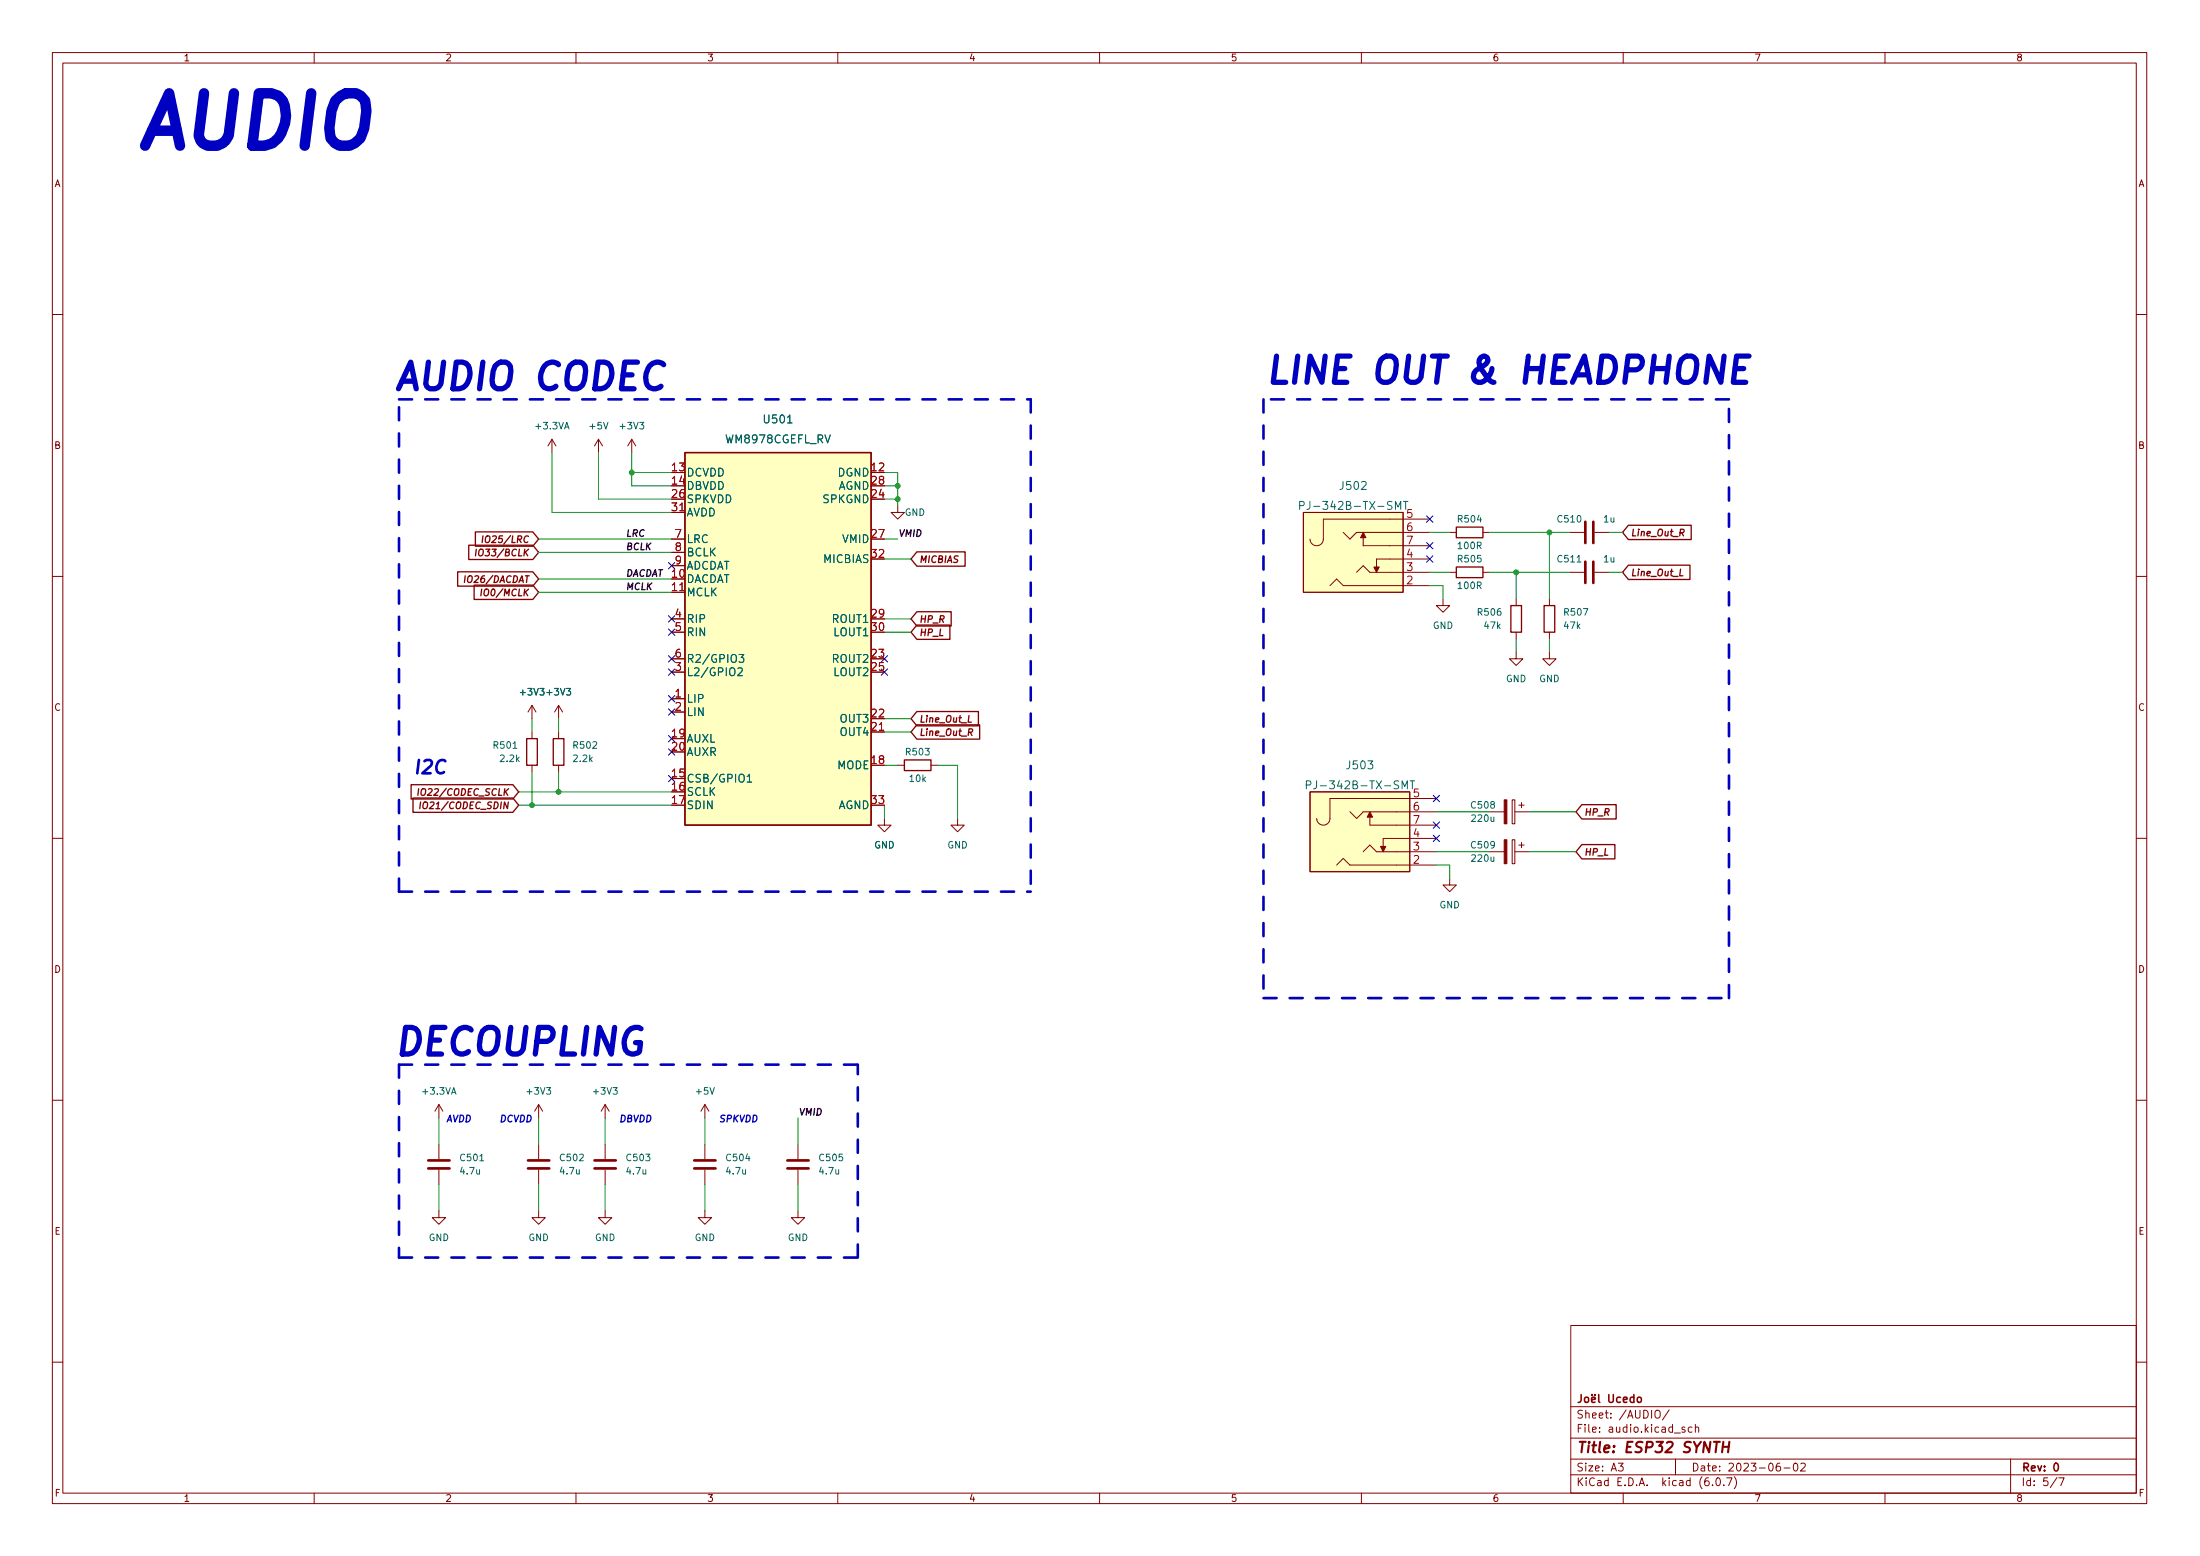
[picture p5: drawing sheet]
<svg xmlns="http://www.w3.org/2000/svg" width="420mm" height="297mm" viewBox="0 0 420 297" stroke-linecap="round" stroke-linejoin="round" font-family="sans-serif">
<g fill="none" stroke="#840000" stroke-width=".19">
<path d="M10 10h400v277h-400zM12 12h396v273h-396zM60 10v2M110 10v2M160 10v2M210 10v2M260 10v2M310 10v2M360 10v2M10 60h2M408 60h2M105.4 83.9l-.8 1.2"/>
<path d="M105.4 83.9v2.5M105.4 83.9l.8 1.2M114.3 83.9l-.8 1.2M114.3 83.9v2.5M114.3 83.9l.8 1.2M120.6 83.9l-.7 1.2M120.6 83.9v2.5M120.6 83.9l.8 1.2M171.4 96.6v1.2h1.3l-1.3 1.3-1.2-1.3h1.2M248.9 97.8h19.1v15.3h-19.1zM273 99.1h-20.3v3.8a1.27 1.27 0 0 1-1.2 1.3 1.27 1.27 0 0 1-1.3-1.3M10 110h2"/>
<path d="M128.3 118.1h2.5M128.3 102.9h2.5M128.3 105.4h2.5M128.3 108h2.5M254 111.8l1.3-1.3 1.2 1.3h16.5M256.5 101.6l1.3 1.3 1.3-1.3h13.9M259.1 109.3l1.2-1.3 1.3 1.3h11.4M260.3 102.7v1.5h12.7M273 106.7h-10.1v1.5M275.6 114.3v1.3h1.3l-1.3 1.3-1.3-1.3h1.3M276.9 109.3h1.2M276.9 101.6h1.2"/>
<path d="M283.2 109.3h1.3M283.2 101.6h1.3M289.6 114.3v1.3M295.9 114.3v1.3M299.7 109.3h2.8M299.7 101.6h2.8M304.5 109.3h2.8M304.5 101.6h2.8M408 110h2M101.6 134.7v2.5M101.6 139.7v1.3M101.6 134.7l-.8 1.2"/>
<path d="M101.6 134.7l.8 1.2M106.7 134.7l-.8 1.2M106.7 134.7v2.5M106.7 139.7v1.3M106.7 134.7l.7 1.2M128.3 133.4h2.5M128.3 135.9h2.5M128.3 128.3h2.5M128.3 120.7h2.5M128.3 125.8h2.5M289.6 124.5v1.3h1.2l-1.2 1.2-1.3-1.2h1.3M289.6 120.7v1.3"/>
<path d="M295.9 124.5v1.3h1.3l-1.3 1.2-1.3-1.2h1.3M295.9 120.7v1.3M101.6 146.1v1.3M106.7 146.1v1.3M168.9 156.2v1.3h1.3l-1.3 1.3-1.3-1.3h1.3M171.4 146.1h1.3M177.8 146.1h1.3M182.9 156.2v1.3h1.2l-1.2 1.3-1.3-1.3h1.3M250.2 151.2h19v15.2h-19zM257.8 155l1.3 1.2 1.2-1.2h14M261.6 156v1.5h12.7M274.3 152.4h-20.3v3.8a1.27 1.27 0 0 1-1.3 1.3 1.27 1.27 0 0 1-1.2-1.3"/>
<path d="M284.5 155h2.8M288.8 152.7h.5v4.6h-.5zM289.3 155h2.8M290.1 153.7h1M290.6 153.2v1M10 160h2M255.3 165.1l1.2-1.2 1.3 1.2h16.5M260.3 162.6l1.3-1.3 1.3 1.3h11.4M274.3 160.1h-10.1v1.5M276.9 167.7v1.2h1.2l-1.2 1.3-1.3-1.3h1.3M284.5 162.6h2.8M288.8 160.3h.5v4.6h-.5z"/>
<path d="M289.3 162.6h2.8M290.1 161.3h1M290.6 160.8v1M408 160h2M10 210h2M83.8 210.9l-.7 1.2M83.8 210.9v2.5M83.8 218.5v2.8M83.8 210.9l.8 1.2M102.9 210.9l-.8 1.2M102.9 210.9v2.5M102.9 218.5v2.8"/>
<path d="M102.9 210.9l.7 1.2M115.6 210.9v2.5M115.6 218.5v2.8M115.6 210.9l-.8 1.2M115.6 210.9l.7 1.2M134.6 210.9l-.7 1.2M134.6 210.9v2.5M134.6 218.5v2.8M134.6 210.9l.8 1.2M152.4 218.5v2.8M408 210h2M83.8 231.2v1.2h1.3l-1.3 1.3-1.3-1.3h1.3"/>
<path d="M83.8 223.3v2.8M102.9 231.2v1.2h1.2l-1.2 1.3-1.3-1.3h1.3M102.9 223.3v2.8M115.6 231.2v1.2h1.2l-1.2 1.3-1.3-1.3h1.3M115.6 223.3v2.8M134.6 231.2v1.2h1.3l-1.3 1.3-1.3-1.3h1.3M134.6 223.3v2.8M152.4 231.2v1.2h1.3l-1.3 1.3-1.3-1.3h1.3M152.4 223.3v2.8M300 253h108v32h-108zM10 260h2M300 278.5h108"/>
<path d="M300 274.5h108M300 268.5h108M309.1 279.3h.9l-.5 .6 .4 .1v.7l-.2 .1-.6-.1M316.3 269.3a.5 .5 0 0 1 .5 0 .5 .5 0 0 1 .3 .4v.5a.5 .5 0 0 1-.5 .5 .5 .5 0 0 1-.5-.5v-.5zM318.8 269.1l-1.3 2M320 278.5v3M321.8 272.5l-.4-.1-.2 .2 .1 .2 .5 .2v.3h-.6M323.1 272.5l-.4-.1-.3 .3 .2 .6h.5M323.8 272.6l.2-.2 .4 .1v.9M323.8 271.9v1.5M339.9 279.3a.6 .6 0 0 0-.7 .7v.5l.2 .2 .4 .1 .2-.1 .1-.5-.2-.2-.4-.1-.3 .3M342.7 279.4l.2-.1a.8 .8 0 0 1 .5 .8 .8 .8 0 0 1-.5 .7 1 1 0 0 1-.2-1.4z"/>
<path d="M343.9 279.5l.6-.2 .2 .2 .1 .2-1 1.1h1M384 278.5v6.5M408 260h2M60 285v2M110 285v2M160 285v2M210 285v2M260 285v2M300 281.5h108M310 285v2M327.1 283.5v.1M327.9 282.2l.2-.1a.8 .8 0 0 1 .5 .8 .8 .8 0 0 1-.5 .7 1 1 0 0 1-.2-1.4z"/>
<path d="M329.2 283.5v.1M329.8 282.1h1l-.7 1.5M331.2 281.9a1.72 1.72 0 0 1 0 2.3M340.7 280.2h1.2M360 285v2M392.9 282l-1.3 2M393.2 282.1h1l-.6 1.5"/>
</g>
<g fill="none" stroke="#840000" stroke-width=".3">
<path d="M302 266.2v1.1a.48 .48 0 0 1-.6 .4M302.8 266.8l.3-.1 .3 .3v.4l-.3 .3-.3-.1-.2-.2zM304 267.2l.7-.1-.1-.3-.4-.1-.2 .2v.7h.6M304 266.2v.2M304.6 266.2v.2M305.3 266.2v1.3l.2 .2M307.3 266.2v1.2l.2 .3h.3l.3-.3v-1.2M309.5 266.8l-.5-.1-.2 .3 .1 .6h.6M310 267.2l.8-.1-.1-.3-.4-.1-.3 .2 .1 .7h.6M312 266.8l-.4-.1-.3 .3 .2 .6h.5M312 266.2v1.5M312.8 266.8l.4-.1 .3 .3v.4l-.3 .3-.4-.1-.1-.2z"/>
<path d="M392.4 279.5l.2-.2a.8 .8 0 0 1 .5 .8 .8 .8 0 0 1-.5 .7l-.2-.1-.1-.5z"/>
</g>
<path d="M329 276.2h1.2M329.1 275.2l-.2 2M330.3 275.2l-.3 2" fill="none" stroke="#840000" stroke-width=".4"/>
<g fill="#ffffc2" stroke="#ffffc2" stroke-width=".19">
<path d="M248.9 97.8h19.1v15.3h-19.1z"/>
<path d="M130.8 86.4h35.6v71.1h-35.6z"/>
<path d="M250.2 151.2h19v15.2h-19z"/>
</g>
<g fill="#840000" stroke="#840000" stroke-width=".19">
<path d="M260.3 101.6l.6 1.1h-1.1z"/>
<path d="M262.4 108.2h1l-.5 1.1z"/>
<path d="M261.6 155l.5 1h-1z"/>
<path d="M263.7 161.6h1l-.5 1z"/>
<path d="M287.3 160.3h.5v4.6h-.5z"/>
<path d="M287.3 152.7h.5v4.6h-.5z"/>
</g>
<path d="M248.2 96.5l.7-.1 .2-.2-.1-.3-.2-.2h-.6v1.5M266.5 97.2v-1.5l.5 1.1 .5-1.1v1.5M268 95.7h.9M268.5 95.7v1.5M140.9 127.6l.6-.1 .2 .1 .1 .3-1 1.1h1M141.1 124.9h1l-.5 .6 .4 .2v.6l-.2 .1-.7-.1M142.7 148.2l.4-.4v1.5M142.7 149.3h.9M249.5 149.9l.7-.1 .2-.2-.1-.4-.2-.1h-.6v1.5M267.8 150.6v-1.5l.5 1.1 .5-1.1v1.5M269.3 149.1h.9M269.7 149.1v1.5" fill="none" stroke="#006464" stroke-width=".19"/>
<g fill="none" stroke="#840000" stroke-width=".25">
<path d="M130.8 86.4h35.6v71.1h-35.6zM87.4 109.2h14.4l1.1 1.3-1.1 1.4h-14.4zM88.8 109.9l-.1 1.3M89.5 104.1h12.3l1.1 1.3-1.1 1.4h-12.3zM90.5 111.7h11.3l1.1 1.4-1.1 1.3h-11.3zM90.8 101.5h11l1.1 1.4-1.1 1.4h-11zM91 104.8l-.2 1.3M91.5 105l.3-.2 .4 .1a.75 .75 0 0 1-.5 1.2h-.2a.95 .95 0 0 1 0-1.1zM92 112.5l-.2 1.2M92.2 102.3l-.1 1.3M92.6 112.6l.2-.1h.4a.75 .75 0 0 1-.5 1.2h-.1a.95 .95 0 0 1 0-1.1zM92.8 102.5l.3-.2 .3 .1a.75 .75 0 0 1-.5 1.2l-.1-.1a.95 .95 0 0 1 0-1z"/>
<path d="M175.1 116.8h6.6v2.7h-6.6l-1.1-1.4zM175.1 105.4h9.2v2.7h-9.2l-1.1-1.4zM175.1 119.3h6.3v2.8h-6.3l-1.1-1.4zM278.1 108.2h5.1v2.1h-5.1zM278.1 100.6h5.1v2.1h-5.1zM288.5 115.6h2.1v5.1h-2.1zM294.9 115.6h2v5.1h-2zM311 100.3h12v2.7h-12l-1.1-1.4zM311 107.9h11.7v2.7h-11.7l-1.1-1.3zM175.1 135.8h11.8v2.8h-11.8l-1.1-1.4zM175.1 138.4h12v2.7h-12l-1.1-1.4zM78.5 149.8h19.4l1.2 1.4-1.2 1.3h-19.4z"/>
<path d="M78.9 152.3h19l1.2 1.4-1.2 1.4h-19zM80 150.6l-.2 1.2M80.3 153.1l-.1 1.3M80.5 150.7l.3-.1h.4a.75 .75 0 0 1-.6 1.2h-.1a.95 .95 0 0 1 0-1.1zM80.9 153.3l.3-.2 .3 .1a.75 .75 0 0 1-.5 1.2l-.1-.1a.95 .95 0 0 1 0-1zM100.6 141h2v5.1h-2zM105.7 141h2v5.1h-2zM172.7 145.1h5.1v2h-5.1zM302.1 153.6h6.6v2.7h-6.6l-1.1-1.3zM302.1 161.2h6.3v2.8h-6.3l-1.1-1.4z"/>
</g>
<g fill="none" stroke="#840000" stroke-width=".51">
<path d="M302.8 99.6v4.1M304.3 99.6v4.1M302.8 107.2v4.1M304.3 107.2v4.1M81.8 223h4.1M81.8 221.5h4.1M100.8 223h4.1M100.8 221.5h4.1M113.5 223h4.1M113.5 221.5h4.1M132.6 223h4.1M132.6 221.5h4.1"/>
<path d="M150.4 223h4M150.4 221.5h4"/>
</g>
<path d="M331.4 70.4h1.6M334 68h-2.3l-.7 5h2.4" fill="none" stroke="#0000c2" stroke-width="1"/>
<path d="M76.2 76.2h120.6M196.8 76.2v94M241.3 76.2v114.3M330.2 76.2h-88.9M76.2 170.2h120.6M76.2 170.2v-94M241.3 190.5h88.9M330.2 190.5v-114.3M76.2 203.2v36.9M76.2 203.2h87.6M76.2 240.1h87.6M163.8 240.1v-36.9" fill="none" stroke="#0000c2" stroke-width=".5" stroke-dasharray="2.5 2.5"/>
<g fill="none" stroke="#009600" stroke-width=".19">
<path d="M105.4 86.4v11.4h22.9M114.3 86.4v8.9h14M120.6 86.4v6.3h7.7M120.6 90.2h7.7M168.9 95.3h2.5M168.9 90.2h2.5v6.4M168.9 92.7h2.5M102.9 110.5h25.4M102.9 102.9h25.4M102.9 105.4h25.4M102.9 113.1h25.4M168.9 102.9h2.5"/>
<path d="M168.9 106.7h5.1M168.9 118.1h5.1M273 101.6h3.9M273 109.3h3.9M273 111.8h2.6v2.5M284.5 101.6h15.2M284.5 109.3h15.2M289.6 109.3v5M295.9 101.6v12.7M307.3 101.6h2.6M307.3 109.3h2.6M101.6 137.2v2.5"/>
<path d="M106.7 137.2v2.5M168.9 137.2h5.1M168.9 120.7h5.1M168.9 139.7h5.1M289.6 122v2.5M295.9 122v2.5M99.1 151.2h29.2M99.1 153.7h29.2M101.6 147.4v6.3M106.7 147.4v3.8M168.9 146.1h2.5M168.9 153.7v2.5"/>
<path d="M179.1 146.1h3.8v10.1M274.3 155h10.2M292.1 155h8.9M274.3 162.6h10.2M274.3 165.1h2.6v2.6M292.1 162.6h8.9M83.8 213.4v5.1M102.9 213.4v5.1M115.6 213.4v5.1M134.6 213.4v5.1M152.4 213.4v5.1M83.8 226.1v5.1"/>
<path d="M102.9 226.1v5.1M115.6 226.1v5.1M134.6 226.1v5.1M152.4 226.1v5.1"/>
</g>
<g fill="none" stroke="#000084" stroke-width=".19">
<path d="M272.4 98.5l1.3 1.2M273.7 98.5l-1.3 1.2M127.7 107.4l1.2 1.2M127.7 117.5l1.2 1.3M128.9 107.4l-1.2 1.2M128.9 117.5l-1.2 1.3M272.4 103.6l1.3 1.2M272.4 106.1l1.3 1.2M273.7 103.6l-1.3 1.2M273.7 106.1l-1.3 1.2M127.7 135.3l1.2 1.2M127.7 132.8l1.2 1.2"/>
<path d="M127.7 120.1l1.2 1.2M127.7 125.2l1.2 1.2M127.7 127.7l1.2 1.2M128.9 135.3l-1.2 1.2M128.9 132.8l-1.2 1.2M128.9 120.1l-1.2 1.2M128.9 125.2l-1.2 1.2M128.9 127.7l-1.2 1.2M168.3 127.7l1.2 1.2M168.3 125.2l1.2 1.2M169.5 127.7l-1.2 1.2M169.5 125.2l-1.2 1.2"/>
<path d="M127.7 140.4l1.2 1.2M127.7 148l1.2 1.2M127.7 142.9l1.2 1.3M128.9 140.4l-1.2 1.2M128.9 148l-1.2 1.2M128.9 142.9l-1.2 1.3M273.7 151.8l1.2 1.2M273.7 159.4l1.2 1.3M273.7 156.9l1.2 1.2M274.9 151.8l-1.2 1.2M274.9 159.4l-1.2 1.3M274.9 156.9l-1.2 1.2"/>
</g>
<g fill="#009600" stroke="#009600" stroke-width=".19">
<circle cx="101.6" cy="153.7" r=".46"/>
<circle cx="106.7" cy="151.2" r=".46"/>
<circle cx="120.6" cy="90.2" r=".46"/>
<circle cx="171.4" cy="92.7" r=".46"/>
<circle cx="171.4" cy="95.3" r=".46"/>
<circle cx="295.9" cy="101.6" r=".46"/>
<circle cx="289.6" cy="109.3" r=".46"/>
</g>
<text font-size="13.9" fill="#0000c2" x="25.4" y="28.3">AUDIO</text>
<g font-size="7.1" fill="#0000c2">
<text x="74.9" y="74.5">AUDIO CODEC</text>
<text x="74.9" y="201.5">DECOUPLING</text>
</g>
<text font-size="7" fill="#0000c2" x="241.3" y="73.2">LINE OUT &amp; HEADPHONE</text>
<text font-size="3.5" fill="#0000c2" x="78.7" y="147.7">I2C</text>
<text font-size="2.8" fill="#840000" x="301" y="277.3">Title: ESP32 SYNTH</text>
<g font-size="2.1" fill="#006464">
<text x="146.1" y="80.8">U501</text>
<text x="138.7" y="84.6">WM8978CGEFL_RV</text>
<text x="131.1" y="91">DCVDD</text>
<text x="131.1" y="93.5">DBVDD</text>
<text x="160" y="91">DGND</text>
<text x="160" y="93.5">AGND</text>
<text x="256.1" y="93.5">J502</text>
<text x="131.1" y="96">SPKVDD</text>
<text x="131.1" y="98.6">AVDD</text>
<text x="157.2" y="96">SPKGND</text>
<text x="250" y="97.3">PJ-342B-TX-SMT</text>
<text x="131.1" y="103.7">LRC</text>
<text x="131.1" y="106.2">BCLK</text>
<text x="157.3" y="107.5">MICBIAS</text>
<text x="160.9" y="103.7">VMID</text>
<text x="131.1" y="111.3">DACDAT</text>
<text x="131.1" y="113.8">MCLK</text>
<text x="131.1" y="108.7">ADCDAT</text>
<text x="131.1" y="118.9">RIP</text>
<text x="159" y="118.9">ROUT1</text>
<text x="131.1" y="121.4">RIN</text>
<text x="159.3" y="121.4">LOUT1</text>
<text x="131.1" y="129.1">L2/GPIO2</text>
<text x="131.1" y="126.5">R2/GPIO3</text>
<text x="159" y="126.5">ROUT2</text>
<text x="159.3" y="129.1">LOUT2</text>
<text x="131.1" y="134.1">LIP</text>
<text x="131.1" y="136.7">LIN</text>
<text x="160.5" y="137.9">OUT3</text>
<text x="131.1" y="141.8">AUXL</text>
<text x="160.5" y="140.5">OUT4</text>
<text x="131.1" y="149.4">CSB/GPIO1</text>
<text x="131.1" y="144.3">AUXR</text>
<text x="159.9" y="146.8">MODE</text>
<text x="257.4" y="146.8">J503</text>
<text x="131.1" y="151.9">SCLK</text>
<text x="131.1" y="154.5">SDIN</text>
<text x="160" y="154.5">AGND</text>
<text x="251.2" y="150.7">PJ-342B-TX-SMT</text>
</g>
<g font-size="2.1" fill="#a90000">
<text x="128.4" y="90">13</text>
<text x="166.5" y="90">12</text>
<text x="128.4" y="92.5">14</text>
<text x="128.4" y="95">26</text>
<text x="166.5" y="95">24</text>
<text x="166.5" y="92.5">28</text>
<text x="128.4" y="97.6">31</text>
<text x="268.7" y="98.8">5</text>
<text x="268.7" y="101.4">6</text>
<text x="129" y="102.7">7</text>
<text x="129" y="105.2">8</text>
<text x="129" y="107.7">9</text>
<text x="166.5" y="102.7">27</text>
<text x="166.5" y="106.5">32</text>
<text x="268.7" y="106.5">4</text>
<text x="268.7" y="103.9">7</text>
<text x="128.4" y="110.3">10</text>
<text x="128.4" y="112.8">11</text>
<text x="268.7" y="111.5">2</text>
<text x="268.7" y="109">3</text>
<text x="129" y="117.9">4</text>
<text x="166.5" y="117.9">29</text>
<text x="129" y="120.4">5</text>
<text x="129" y="125.5">6</text>
<text x="166.5" y="125.5">23</text>
<text x="166.5" y="120.4">30</text>
<text x="129" y="128.1">3</text>
<text x="166.5" y="128.1">25</text>
<text x="129" y="133.1">1</text>
<text x="129" y="135.7">2</text>
<text x="166.5" y="136.9">22</text>
<text x="128.4" y="140.8">19</text>
<text x="128.4" y="143.3">20</text>
<text x="166.5" y="139.5">21</text>
<text x="128.4" y="148.4">15</text>
<text x="166.5" y="145.8">18</text>
<text x="128.4" y="150.9">16</text>
<text x="128.4" y="153.5">17</text>
<text x="166.5" y="153.5">33</text>
<text x="269.9" y="152.2">5</text>
<text x="269.9" y="154.7">6</text>
<text x="269.9" y="159.8">4</text>
<text x="269.9" y="157.3">7</text>
<text x="269.9" y="164.9">2</text>
<text x="269.9" y="162.3">3</text>
</g>
<g font-size="2.1" fill="#840000">
<text x="301" y="273.5">File: audio.kicad_sch</text>
<text x="301" y="270.8">Sheet: /AUDIO/</text>
<text x="301" y="280.9">Size: A3</text>
<text x="323" y="280.9">Date: 2023-06-02</text>
<text x="386" y="280.9">Rev: 0</text>
<text x="301" y="283.7">KiCad E.D.A. kicad (6.0.7)</text>
<text x="386" y="283.7">Id: 5/7</text>
</g>
<g font-size="1.8" fill="#840000">
<text x="35" y="11.7">1</text>
<text x="85" y="11.7">2</text>
<text x="135" y="11.7">3</text>
<text x="185" y="11.7">4</text>
<text x="235" y="11.7">5</text>
<text x="285" y="11.7">6</text>
<text x="335" y="11.7">7</text>
<text x="385" y="11.7">8</text>
<text x="10.3" y="35.7">A</text>
<text x="408.3" y="35.7">A</text>
<text x="10.3" y="85.7">B</text>
<text x="408.3" y="85.7">B</text>
<text x="92.2" y="106.2">IO33/BCLK</text>
<text x="93.5" y="103.6">IO25/LRC</text>
<text x="175.4" y="107.4">MICBIAS</text>
<text x="311.3" y="102.4">Line_Out_R</text>
<text x="89.6" y="111.3">IO26/DACDAT</text>
<text x="93" y="113.8">IO0/MCLK</text>
<text x="311.3" y="110">Line_Out_L</text>
<text x="175.4" y="118.9">HP_R</text>
<text x="175.4" y="121.4">HP_L</text>
<text x="10.3" y="135.7">C</text>
<text x="175.4" y="137.9">Line_Out_L</text>
<text x="408.3" y="135.7">C</text>
<text x="175.4" y="140.5">Line_Out_R</text>
<text x="81.1" y="151.9">IO22/CODEC_SCLK</text>
<text x="81.7" y="154.4">IO21/CODEC_SDIN</text>
<text x="302.4" y="155.7">HP_R</text>
<text x="302.4" y="163.3">HP_L</text>
<text x="10.3" y="185.7">D</text>
<text x="408.3" y="185.7">D</text>
<text x="10.4" y="235.7">E</text>
<text x="408.4" y="235.7">E</text>
<text x="10.4" y="285.7">F</text>
<text x="35" y="286.7">1</text>
<text x="85" y="286.7">2</text>
<text x="135" y="286.7">3</text>
<text x="185" y="286.7">4</text>
<text x="235" y="286.7">5</text>
<text x="285" y="286.7">6</text>
<text x="335" y="286.7">7</text>
<text x="385" y="286.7">8</text>
<text x="408.4" y="285.7">F</text>
</g>
<g font-size="1.8" fill="#006464">
<text x="102.4" y="82">+3.3VA</text>
<text x="112.7" y="82">+5V</text>
<text x="118.6" y="82">+3V3</text>
<text x="172.8" y="98.5">GND</text>
<text x="278.6" y="99.7">R504</text>
<text x="297.6" y="99.7">C510</text>
<text x="306.3" y="99.7">1u</text>
<text x="278.6" y="107.4">R505</text>
<text x="278.6" y="104.8">100R</text>
<text x="297.6" y="107.4">C511</text>
<text x="306.3" y="107.4">1u</text>
<text x="278.6" y="112.4">100R</text>
<text x="282.4" y="117.5">R506</text>
<text x="298.9" y="117.5">R507</text>
<text x="273.6" y="120.1">GND</text>
<text x="283.5" y="120.1">47k</text>
<text x="298.8" y="120.1">47k</text>
<text x="287.6" y="130.2">GND</text>
<text x="293.9" y="130.2">GND</text>
<text x="99.5" y="132.8">+3V3 +3V3</text>
<text x="94.4" y="142.9">R501</text>
<text x="109.6" y="142.9">R502</text>
<text x="95.6" y="145.5">2.2k</text>
<text x="109.6" y="145.5">2.2k</text>
<text x="173.1" y="144.2">R503</text>
<text x="173.8" y="149.3">10k</text>
<text x="281.1" y="154.3">C508</text>
<text x="166.9" y="162">GND</text>
<text x="180.9" y="162">GND</text>
<text x="281.1" y="162">C509</text>
<text x="281.2" y="156.9">220u</text>
<text x="281.2" y="164.5">220u</text>
<text x="274.9" y="173.4">GND</text>
<text x="80.8" y="209">+3.3VA</text>
<text x="100.8" y="209">+3V3</text>
<text x="113.5" y="209">+3V3</text>
<text x="133" y="209">+5V</text>
<text x="88" y="221.7">C501</text>
<text x="107.1" y="221.7">C502</text>
<text x="119.8" y="221.7">C503</text>
<text x="138.8" y="221.7">C504</text>
<text x="156.6" y="221.7">C505</text>
<text x="88" y="224.2">4.7u</text>
<text x="107.1" y="224.2">4.7u</text>
<text x="119.8" y="224.2">4.7u</text>
<text x="138.8" y="224.2">4.7u</text>
<text x="156.6" y="224.2">4.7u</text>
<text x="81.9" y="236.9">GND</text>
<text x="100.9" y="236.9">GND</text>
<text x="113.6" y="236.9">GND</text>
<text x="132.7" y="236.9">GND</text>
<text x="150.4" y="236.9">GND</text>
</g>
<g font-size="1.8" fill="#0f0f0f">
<text x="119.4" y="102.5">LRC</text>
<text x="119.4" y="105">BCLK</text>
<text x="171.4" y="102.5">VMID</text>
<text x="119.4" y="112.6">MCLK</text>
<text x="119.4" y="110.1">DACDAT</text>
<text x="152.4" y="213">VMID</text>
</g>
<g font-size="1.8" fill="#0000c2">
<text x="85.1" y="214.2">AVDD</text>
<text x="95.2" y="214.2">DCVDD</text>
<text x="118.1" y="214.2">DBVDD</text>
<text x="137.2" y="214.2">SPKVDD</text>
</g>
</svg>
